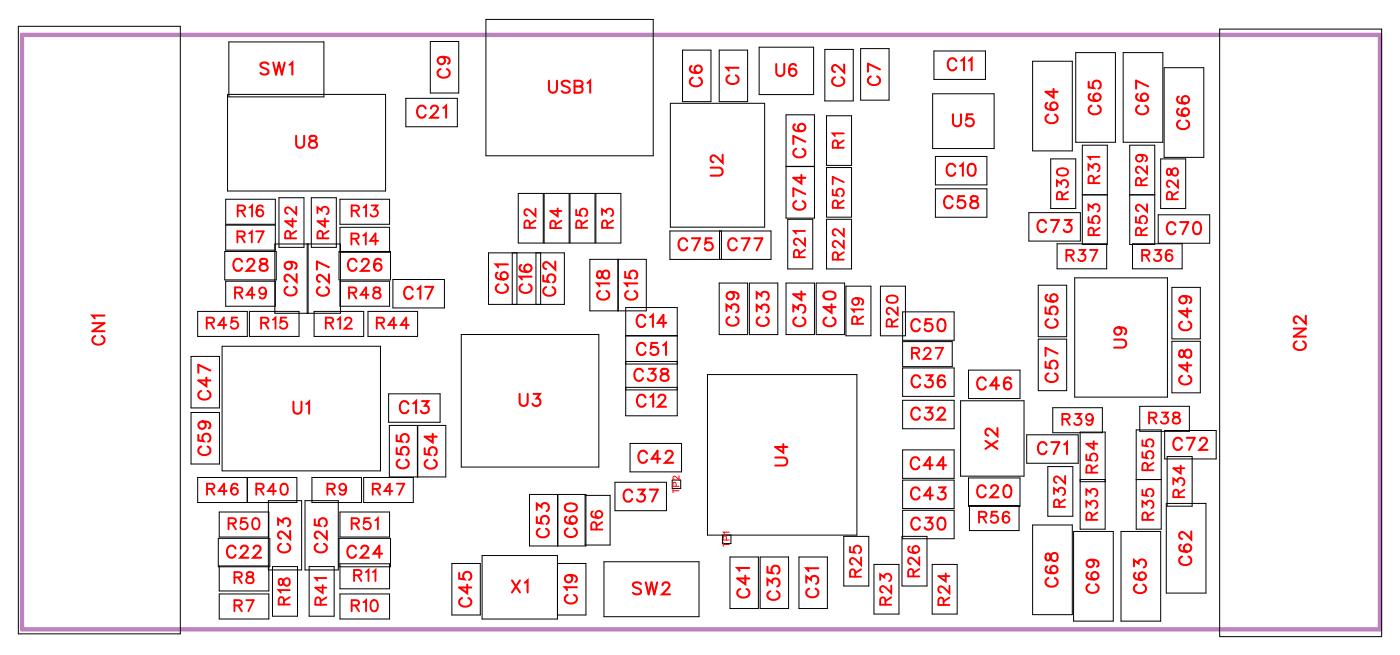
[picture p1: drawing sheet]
<svg xmlns="http://www.w3.org/2000/svg" width="82mm" height="39mm" viewBox="0 0 82 39" stroke-linecap="round" stroke-linejoin="round" font-family="sans-serif">
<path d="M1.3 2.1h80v35h-80z" fill="none" stroke="#bf80bf" stroke-width=".25"/>
<g fill="none" stroke="#000" stroke-width=".06">
<path d="M1.1 1.5h9.5v35.8h-9.5zM11.6 18.3h3v1.5h-3zM13.2 14.8h3.1v1.7h-3.1zM13.3 11.7h2.9v1.5h-2.9zM13.3 13.3h2.9v1.4h-2.9zM13.3 16.6h2.9v1.4h-2.9zM13.4 5.6h9.3v5.6h-9.3zM13.5 2.5h5.6v3.2h-5.6zM14.7 18.3h2.9v1.5h-2.9zM16.2 14.4h3.9v4h-3.9zM16.4 11.6h1.5v3h-1.5zM18.1 14.4v4"/>
<path d="M18.2 14.4v4M18.3 11.6h1.5v3h-1.5zM18.5 18.3h2.9v1.5h-2.9zM20 14.8h3v1.7h-3zM20 11.7h3v1.5h-3zM20 13.4h3v1.5h-3zM20 16.6h3v1.4h-3zM21.7 18.3h2.9v1.5h-2.9zM23.1 16.5h3.1v1.6h-3.1zM23.9 5.8h3v1.7h-3zM25.4 2.4h1.6v3.1h-1.6zM27.2 19.7h8.1v7.8h-8.1z"/>
<path d="M28.6 1.1h9.9v8.1h-9.9zM28.8 14.9h4.4v3h-4.4zM30.2 14.9v3M30.5 14.9v3M30.5 11.4h1.5v2.9h-1.5zM31.6 14.9v3M31.9 14.9v3M32.1 11.4h1.4v2.9h-1.4zM33.6 11.4h1.5v2.9h-1.5zM34.7 15.3h3.4v3h-3.4zM35.1 11.4h1.5v2.9h-1.5zM36.4 15.3v3"/>
<path d="M36.9 18.1h3v6.4h-3zM36.9 19.8h3M39.5 13.6h5.9v1.7h-5.9zM39.5 6.1h5.5v7.3h-5.5zM40.2 3h1.7v3h-1.7zM42.4 3h1.6v3h-1.6zM42.4 16.7h1.6v3h-1.6zM42.4 13.6v1.7M42.5 13.6v1.7M44.1 16.7h1.7v3h-1.7zM44.7 2.8h3.2v2.8h-3.2zM46.3 16.7h1.7v3h-1.7z"/>
<path d="M46.3 6.8h1.7v6h-1.7zM46.3 9.8h1.7M46.4 12.9h1.5v2.9h-1.5zM48.1 16.7h1.7v3h-1.7zM48.6 2.9h1.7v3h-1.7zM48.7 9.9h1.5v2.9h-1.5zM48.7 12.9h1.5v2.9h-1.5zM48.7 6.8h1.5v2.9h-1.5zM49.8 16.8h1.5v3h-1.5zM50.7 2.9h1.7v3h-1.7zM51.9 16.8h1.4v3h-1.4zM53.2 18.4h3v1.6h-3z"/>
<path d="M54.9 5.5h3.7v3.2h-3.7zM55 3h3.1v1.7h-3.1zM55.1 9.2h3v1.7h-3zM55.1 11.1h3v1.7h-3zM60.6 12.5h3v1.7h-3zM60.8 3.6h2.4v5.3h-2.4zM61.2 16.8h1.6v3h-1.6zM61.2 20h1.6v3h-1.6zM61.9 9.4h1.5v2.9h-1.5zM62.3 14.4h2.9v1.4h-2.9zM63.3 16.4h5.5v7h-5.5zM63.4 3.1h2.3v5.3h-2.3z"/>
<path d="M63.8 11.5h1.4M63.8 8.5h1.4v5.9h-1.4zM66.2 3.1h2.3v5.3h-2.3zM66.6 11.5h1.4M66.6 8.5h1.4v5.9h-1.4zM66.7 14.4h2.9v1.4h-2.9zM68.2 12.6h3.1v1.7h-3.1zM68.4 9.4h1.5v2.9h-1.5zM68.6 4h2.3v5.3h-2.3zM69 16.9h1.7v3.1h-1.7zM71.9 1.7h9.5v35.8h-9.5zM11.3 21h1.6v3h-1.6z"/>
<path d="M11.3 24.3h1.6v3h-1.6zM11.6 28.1h5.9v1.5h-5.9zM12.9 31.7h3v1.7h-3zM12.9 30.1h2.9v1.5h-2.9zM12.9 33.3h2.9v1.5h-2.9zM12.9 35h2.9v1.4h-2.9zM13.1 20.4h9.3v7.3h-9.3zM14.6 28.1v1.5M15.8 29.5h2v4.1h-2zM16.1 33.4h1.4v2.9h-1.4zM18 29.5h1.9v4.1h-1.9zM18.2 33.4h1.5v2.9h-1.5z"/>
<path d="M18.4 28.1h2.9v1.5h-2.9zM20 31.7h3v1.7h-3zM20 30.1h3v1.5h-3zM20 33.2h3v1.5h-3zM20 35h3v1.4h-3zM21.4 28.1h2.9v1.5h-2.9zM22.9 23.2h3v1.7h-3zM22.9 25h3.4v3.1h-3.4zM24.6 25v3.1M26.6 33.2h1.7v3h-1.7zM28.4 32.7h4.4v3.7h-4.4zM31.2 29.1h3.3v3h-3.3z"/>
<path d="M32.8 33.2h1.7v3h-1.7M32.8 29.1v3M32.9 29.1v3M34.5 29.2h1.4v2.9h-1.4zM35.6 33.1h5.6v3.2h-5.6zM36.2 28.4h3.1v1.7h-3.1zM36.9 22.8h3M36.9 21.4h3M36.9 21.3h3M36.9 23h3M37.1 26.1h3.1v1.7h-3.1zM39.6 28.3h.5v.5h-.5z"/>
<path d="M41.7 22.1h8.8v9.4h-8.8zM42.6 31.5v.5h.5v-.5M43 32.8h1.7v3h-1.7zM44.8 32.8h1.7v3h-1.7zM47.1 32.8h1.6v3h-1.6zM49.7 31.6h1.5v2.9h-1.5zM51.5 33.2h1.5v3h-1.5zM53.1 31.6h1.5v2.9h-1.5zM53.2 30h3v1.7h-3zM53.2 21.7h3v1.6h-3zM53.2 23.6h3v1.6h-3zM53.2 26.5h3v1.7h-3z"/>
<path d="M53.2 28.3h3v1.6h-3zM53.2 20.1h2.9v1.5h-2.9zM54.9 33.2h1.5v3h-1.5zM56.6 23.6h3.7v4.4h-3.7zM57.1 21.8h3v1.7h-3zM57.1 28.1h3v1.7h-3zM57.1 29.8h2.9v1.4h-2.9zM60.5 25.6h3v1.7h-3zM60.8 30.9h2.4v5.3h-2.4zM61.7 27.5h1.5v2.9h-1.5zM62 24h2.9v1.5h-2.9zM63.2 31.3h2.4v5.3h-2.4z"/>
<path d="M63.6 28.4h1.5M63.6 25.4h1.5v5.8h-1.5zM63.6 28.2h1.5M66 31.3h2.4v5.3h-2.4zM66.9 28.2h1.5M66.9 25.3h1.5v5.9h-1.5zM67.1 23.9h3v1.5h-3zM68.6 25.3h3v1.7h-3zM68.7 29.6h2.3v5.3h-2.3zM68.8 26.9h1.4v2.9h-1.4zM69 20.1h1.7v3h-1.7z"/>
</g>
<g fill="none" stroke="#f00" stroke-width=".12">
<path d="M5.4 19h.8l-.8 .5h.8M5.6 19.8a.26 .26 0 0 0-.2 .3 .26 .26 0 0 0 .3 .2h.2a.26 .26 0 0 0 .3-.2 .26 .26 0 0 0-.2-.3M6.2 18.6h-.8l.2 .1M14.3 15.4a.26 .26 0 0 0-.3-.2 .26 .26 0 0 0-.2 .3v.2a.26 .26 0 0 0 .2 .2 .26 .26 0 0 0 .3-.1M14.6 15.4l.1-.2h.1l.2 .2-.1 .2-.4 .3h.5M15.4 15.3v.2l.3 .1 .1 .1a.24 .24 0 0 1-.3 .3 .24 .24 0 0 1-.2-.3l.4-.3v-.1zM15.8 3.8l-.2-.1-.3 .1 .1 .2 .4 .1v.2l-.2 .1-.3-.1M16.1 3.7l.2 .7 .1-.7 .2 .7 .2-.7M16.9 16.9a.26 .26 0 0 0-.1 .3 .26 .26 0 0 0 .2 .2h.2a.26 .26 0 0 0 .3-.2 .26 .26 0 0 0-.2-.3M17 15.4a.22 .22 0 0 1 .2 .3 .22 .22 0 0 1-.4 .1 .22 .22 0 0 1 .1-.4h.1a.34 .34 0 0 1 .5 .3l-.1 .1M17.1 3.8l.1-.1v.7M17.4 8v.5l.2 .2 .3-.1v-.6"/>
<path d="M17.5 16.1v.5l-.4-.3-.2-.1-.1 .1v.1l.1 .2M18.3 8v.2l.3 .1 .1 .2a.24 .24 0 0 1-.3 .2 .24 .24 0 0 1-.2-.2l.4-.3v-.2zM18.8 16.9a.26 .26 0 0 0-.1 .3 .26 .26 0 0 0 .2 .2h.2a.26 .26 0 0 0 .3-.2 .26 .26 0 0 0-.2-.3M19.4 16.2v.4l-.4-.3-.2-.1-.1 .1v.2l.1 .1M19.4 15.7l-.7-.3v.5M21 15.4a.26 .26 0 0 0-.3-.2 .26 .26 0 0 0-.2 .3v.2a.26 .26 0 0 0 .2 .2 .26 .26 0 0 0 .3-.1M21.3 15.4l.2-.2h.1l.1 .2-.1 .2-.3 .3h.5M22.4 15.3a.35 .35 0 0 0-.4 .2 .35 .35 0 0 0 .2 .4 .22 .22 0 0 0 .3-.2 .22 .22 0 0 0-.2-.2 .22 .22 0 0 0-.3 .2M24.3 17.1a.26 .26 0 0 0-.3-.2 .26 .26 0 0 0-.2 .3v.1a.26 .26 0 0 0 .2 .3 .26 .26 0 0 0 .3-.2M24.6 17l.2-.1v.7M25 16.9h.5l-.3 .7M25.1 6.4a.26 .26 0 0 0-.3-.2 .26 .26 0 0 0-.2 .3v.2a.26 .26 0 0 0 .2 .2 .26 .26 0 0 0 .3-.1"/>
<path d="M25.4 6.4l.1-.2h.2l.1 .2-.1 .2-.3 .3h.4M26 4.1a.26 .26 0 0 0-.2 .3 .26 .26 0 0 0 .3 .2h.1a.26 .26 0 0 0 .3-.2 .26 .26 0 0 0-.2-.3M26 3.3a.22 .22 0 0 1 .2 .3 .22 .22 0 0 1-.3 .1 .22 .22 0 0 1 0-.3l.1-.1a.34 .34 0 0 1 .5 .3l-.1 .2M26.1 6.4l.2-.2v.7M29.3 16.1h-.1a.35 .35 0 0 0 .3 .4 .35 .35 0 0 0 .4-.2 .22 .22 0 0 0-.2-.3 .22 .22 0 0 0-.2 .2 .22 .22 0 0 0 .2 .3M29.4 16.7a.26 .26 0 0 0-.2 .3 .26 .26 0 0 0 .3 .2h.2a.26 .26 0 0 0 .2-.2 .26 .26 0 0 0-.1-.3M29.9 15.6h-.7l.1 .1M30.7 15.6h-.1a.35 .35 0 0 0 .3 .5 .35 .35 0 0 0 .4-.3 .22 .22 0 0 0-.2-.2 .22 .22 0 0 0-.2 .2 .22 .22 0 0 0 .2 .2M30.8 16.7a.26 .26 0 0 0-.2 .3 .26 .26 0 0 0 .3 .2h.1a.26 .26 0 0 0 .3-.2 .26 .26 0 0 0-.2-.3M31.3 16.3h-.7l.1 .2M32 16.2v.4h.3a.25 .25 0 0 1 0-.4 .25 .25 0 0 1 .4 .1 .25 .25 0 0 1-.1 .3M32.2 16.9a.26 .26 0 0 0-.2 .3 .26 .26 0 0 0 .3 .2h.1a.26 .26 0 0 0 .3-.2 .26 .26 0 0 0-.2-.3"/>
<path d="M32.3 4.8v.5l.2 .2 .3-.1v-.6M32.7 15.4v.5l-.3-.4-.3-.1-.1 .2v.1l.2 .1M33.6 4.9l-.2-.1-.3 .1 .1 .1 .4 .3v.1l-.2 .1-.3-.1M33.8 5.1l.5 .1v.1l-.1 .2h-.4v-.7h.5v.2l-.1 .1M34.6 4.9l.2-.1v.7M35.2 16v.3l.2 .1 .3-.5a.24 .24 0 0 1 .2 .3 .24 .24 0 0 1-.2 .2l-.2-.1-.1-.3zM35.4 17.1a.26 .26 0 0 0-.2 .3 .26 .26 0 0 0 .3 .2h.1a.26 .26 0 0 0 .3-.2 .26 .26 0 0 0-.2-.3M35.9 16.7h-.7l.1 .2M36.8 16v.3l.3 .1a.25 .25 0 0 1 0-.4 .25 .25 0 0 1 .4 0 .25 .25 0 0 1-.1 .4M37 17.1a.26 .26 0 0 0-.2 .3 .26 .26 0 0 0 .3 .2h.2a.26 .26 0 0 0 .2-.2 .26 .26 0 0 0-.1-.3M37.5 16.7h-.7l.2 .2M38 18.7a.26 .26 0 0 0-.3-.2 .26 .26 0 0 0-.2 .3v.2a.26 .26 0 0 0 .2 .2 .26 .26 0 0 0 .3-.1"/>
<path d="M38.3 18.7l.2-.2v.7M39.3 19h-.6l.4-.5v.7M40.5 14.2a.26 .26 0 0 0-.3-.2 .26 .26 0 0 0-.2 .3v.2a.26 .26 0 0 0 .2 .2 .26 .26 0 0 0 .3-.1M40.7 3.9a.35 .35 0 0 0 .2 .4 .35 .35 0 0 0 .4-.2 .22 .22 0 0 0-.2-.2 .22 .22 0 0 0-.2 .2 .22 .22 0 0 0 .2 .2M40.8 14h.4l-.3 .7M40.8 4.6a.26 .26 0 0 0-.2 .3 .26 .26 0 0 0 .3 .2h.2a.26 .26 0 0 0 .3-.2 .26 .26 0 0 0-.2-.3M41.9 9.9h.5l.2 .2-.1 .2h-.6M41.9 14h-.3v.3a.25 .25 0 0 1 .3 0 .25 .25 0 0 1 0 .4 .25 .25 0 0 1-.4-.1M42.6 9.1v.5l-.4-.4-.2-.1-.1 .2v.1l.1 .2M42.8 18.3v-.4l.3 .3a.24 .24 0 0 1 .4-.2 .24 .24 0 0 1-.1 .4M43 4.4a.26 .26 0 0 0-.2 .3 .26 .26 0 0 0 .3 .2h.1a.26 .26 0 0 0 .3-.2 .26 .26 0 0 0-.2-.3M43 18.7a.26 .26 0 0 0-.2 .3 .26 .26 0 0 0 .3 .2h.1a.26 .26 0 0 0 .3-.2 .26 .26 0 0 0-.2-.3"/>
<path d="M43 17.2a.22 .22 0 0 1 .2 .3 .22 .22 0 0 1-.3 .1 .22 .22 0 0 1 0-.4h.1a.34 .34 0 0 1 .5 .3l-.1 .1M43.4 14.2a.26 .26 0 0 0-.3-.2 .26 .26 0 0 0-.2 .3v.2a.26 .26 0 0 0 .2 .2 .26 .26 0 0 0 .3-.1M43.5 4h-.7l.1 .2M43.7 14h.5l-.4 .7M44.4 14h.5l-.3 .7M44.6 18.3v-.3l.3 .2a.24 .24 0 0 1 .3-.2 .24 .24 0 0 1 0 .4M44.6 17.6v-.4l.3 .2a.24 .24 0 0 1 .3-.2 .24 .24 0 0 1 0 .4M44.7 18.7a.26 .26 0 0 0-.1 .3 .26 .26 0 0 0 .3 .2h.1a.26 .26 0 0 0 .3-.2 .26 .26 0 0 0-.2-.3M45.7 3.8v.5l.2 .2 .3-.1v-.6M46.7 18.4v-.4l.3 .2a.24 .24 0 0 1 .4-.2 .24 .24 0 0 1-.1 .4M46.8 7.3v.1a.35 .35 0 0 0 .2 .4 .35 .35 0 0 0 .4-.3 .22 .22 0 0 0-.2-.2 .22 .22 0 0 0-.2 .2 .22 .22 0 0 0 .2 .2M46.9 3.9v-.1a.35 .35 0 0 0-.5 .3 .35 .35 0 0 0 .3 .4 .22 .22 0 0 0 .2-.2 .22 .22 0 0 0-.2-.3 .22 .22 0 0 0-.2 .2"/>
<path d="M46.9 18.7a.26 .26 0 0 0-.2 .3 .26 .26 0 0 0 .3 .2h.2a.26 .26 0 0 0 .2-.2 .26 .26 0 0 0-.1-.3M46.9 11.8a.26 .26 0 0 0-.2 .3 .26 .26 0 0 0 .3 .2h.2a.26 .26 0 0 0 .2-.2 .26 .26 0 0 0-.1-.3M46.9 8.8a.26 .26 0 0 0-.2 .3 .26 .26 0 0 0 .3 .2h.2a.26 .26 0 0 0 .2-.2 .26 .26 0 0 0-.1-.3M47.2 17.2v.5l-.5-.4h.7M47.2 10.3v.5l-.5-.3h.7M47.4 11.4l-.7-.3v.5M47.4 8.3l-.7-.3v.5M48.6 17.3l.2-.1a.3 .3 0 0 1 .4 .2 .38 .38 0 0 1-.4 .2 .38 .38 0 0 1-.3-.2zM48.7 18.7a.26 .26 0 0 0-.2 .3 .26 .26 0 0 0 .3 .2h.2a.26 .26 0 0 0 .2-.2 .26 .26 0 0 0-.1-.3M49 17.9v.5l-.5-.3h.7M49.2 4.6a.26 .26 0 0 0-.2 .2 .26 .26 0 0 0 .3 .3h.2a.26 .26 0 0 0 .2-.3 .26 .26 0 0 0-.1-.2M49.7 3.8v.5l-.3-.4-.2-.1-.2 .2v.1l.2 .1"/>
<path d="M51.3 4.5a.26 .26 0 0 0-.2 .3 .26 .26 0 0 0 .3 .2h.2a.26 .26 0 0 0 .2-.2 .26 .26 0 0 0-.1-.3M51.8 4.1l-.7-.4v.5M54.2 19a.26 .26 0 0 0-.3-.2 .26 .26 0 0 0-.2 .3v.1a.26 .26 0 0 0 .2 .3 .26 .26 0 0 0 .3-.2M54.9 18.8h-.4v.3a.25 .25 0 0 1 .4 0 .25 .25 0 0 1-.1 .4 .25 .25 0 0 1-.3-.1M55.3 18.8h.1a.37 .37 0 0 1 .3 .3 .37 .37 0 0 1-.3 .4 .45 .45 0 0 1-.1-.7zM56.1 11.7a.26 .26 0 0 0-.3-.2 .26 .26 0 0 0-.2 .3v.2a.26 .26 0 0 0 .2 .3 .26 .26 0 0 0 .3-.2M56.1 6.7v.5l.2 .2 .3-.1v-.6M56.3 9.8a.26 .26 0 0 0-.3-.2 .26 .26 0 0 0-.2 .3v.2a.26 .26 0 0 0 .2 .3 .26 .26 0 0 0 .3-.2M56.3 3.6a.26 .26 0 0 0-.3-.2 .26 .26 0 0 0-.2 .3v.2a.26 .26 0 0 0 .2 .2 .26 .26 0 0 0 .3-.1M56.6 9.8l.1-.2v.8M56.6 3.6l.2-.2v.7M56.8 11.5h-.3l-.1 .4a.25 .25 0 0 1 .4-.1 .25 .25 0 0 1 0 .4 .25 .25 0 0 1-.4-.1"/>
<path d="M57.1 3.6l.1-.2v.7M57.1 9.7l.1-.1a.37 .37 0 0 1 .3 .4 .37 .37 0 0 1-.3 .4 .45 .45 0 0 1-.1-.7zM57.2 11.6v.2l.3 .1 .1 .1a.24 .24 0 0 1-.2 .3 .24 .24 0 0 1-.2-.3l.4-.3v-.1zM57.3 6.7h-.3l-.1 .3a.25 .25 0 0 1 .4 0 .25 .25 0 0 1 0 .4 .25 .25 0 0 1-.4-.1M61.6 18.1v.3l.3 .1a.25 .25 0 0 1 0-.4 .25 .25 0 0 1 .4 0 .25 .25 0 0 1-.1 .4M61.6 13.1a.26 .26 0 0 0-.3-.1 .26 .26 0 0 0-.2 .2v.2a.26 .26 0 0 0 .2 .3 .26 .26 0 0 0 .3-.2M61.7 17.4h-.1a.35 .35 0 0 0 .3 .4 .35 .35 0 0 0 .4-.2 .22 .22 0 0 0-.2-.3 .22 .22 0 0 0-.2 .2 .22 .22 0 0 0 .2 .3M61.7 6.1h-.1a.35 .35 0 0 0 .3 .4 .35 .35 0 0 0 .4-.2 .22 .22 0 0 0-.2-.3 .22 .22 0 0 0-.2 .2 .22 .22 0 0 0 .2 .3M61.8 18.8a.26 .26 0 0 0-.2 .3 .26 .26 0 0 0 .3 .2h.1a.26 .26 0 0 0 .3-.2 .26 .26 0 0 0-.2-.3M61.8 6.7a.26 .26 0 0 0-.2 .3 .26 .26 0 0 0 .3 .3h.1a.26 .26 0 0 0 .3-.3 .26 .26 0 0 0-.2-.3M61.9 13h.5l-.4 .7M62.1 5.2v.5l-.5-.3h.7"/>
<path d="M62.7 13h.4l-.2 .2a.24 .24 0 0 1 .2 .4 .24 .24 0 0 1-.4-.1M64.1 4.8v.4h.3a.25 .25 0 0 1 0-.4 .25 .25 0 0 1 .4 .1 .25 .25 0 0 1-.1 .3M64.2 5.5v.1a.35 .35 0 0 0 .2 .4 .35 .35 0 0 0 .4-.3 .22 .22 0 0 0-.2-.2 .22 .22 0 0 0-.2 .2 .22 .22 0 0 0 .2 .2M64.3 6.2a.26 .26 0 0 0-.2 .3 .26 .26 0 0 0 .3 .2h.2a.26 .26 0 0 0 .2-.2 .26 .26 0 0 0-.1-.3M65.6 20h.5l.2 .2-.1 .2-.6 .1M65.9 19.3a.22 .22 0 0 1 .2 .3 .22 .22 0 0 1-.4 .1 .22 .22 0 0 1 0-.4h.2a.34 .34 0 0 1 .4 .2l-.1 .2M67 5.5v.1a.35 .35 0 0 0 .2 .4 .35 .35 0 0 0 .4-.3 .22 .22 0 0 0-.2-.2 .22 .22 0 0 0-.2 .2 .22 .22 0 0 0 .2 .2M67.1 6.2a.26 .26 0 0 0-.2 .3 .26 .26 0 0 0 .3 .2h.2a.26 .26 0 0 0 .2-.2 .26 .26 0 0 0-.1-.3M67.6 5.1l-.7-.4v.5M69.2 13.2a.26 .26 0 0 0-.2-.1 .26 .26 0 0 0-.3 .3v.1a.26 .26 0 0 0 .3 .3 .26 .26 0 0 0 .2-.2M69.4 6.4a.35 .35 0 0 0 .2 .5 .35 .35 0 0 0 .5-.3 .22 .22 0 0 0-.3-.2 .22 .22 0 0 0-.2 .2 .22 .22 0 0 0 .2 .2M69.4 5.7a.35 .35 0 0 0 .2 .4 .35 .35 0 0 0 .5-.2 .22 .22 0 0 0-.3-.2 .22 .22 0 0 0-.2 .2 .22 .22 0 0 0 .2 .2"/>
<path d="M69.5 7.1a.26 .26 0 0 0-.2 .3 .26 .26 0 0 0 .3 .2h.2a.26 .26 0 0 0 .3-.2 .26 .26 0 0 0-.2-.3M69.5 13.1h.5l-.3 .7M69.6 18.9a.26 .26 0 0 0-.1 .3 .26 .26 0 0 0 .2 .2h.2a.26 .26 0 0 0 .3-.2 .26 .26 0 0 0-.2-.3M69.7 17.4a.22 .22 0 0 1 .2 .3 .22 .22 0 0 1-.3 .1 .22 .22 0 0 1 0-.3l.1-.1a.34 .34 0 0 1 .5 .3l-.1 .1M69.9 18.2v.5l-.4-.4h.7M70.4 13.1h.1a.37 .37 0 0 1 .3 .3 .37 .37 0 0 1-.3 .4 .45 .45 0 0 1-.1-.7zM76.2 19.3h.7l-.7 .5h.7M76.9 18.6v.5l-.3-.4-.2-.1-.2 .2v.1l.2 .1M11.7 25.6v.3l.3 .1a.25 .25 0 0 1 0-.4 .25 .25 0 0 1 .4 0 .25 .25 0 0 1-.1 .4M11.9 23a.26 .26 0 0 0-.2 .3 .26 .26 0 0 0 .3 .2h.1a.26 .26 0 0 0 .3-.2 .26 .26 0 0 0-.2-.3M11.9 26.3a.26 .26 0 0 0-.2 .3 .26 .26 0 0 0 .3 .2h.1a.26 .26 0 0 0 .3-.2 .26 .26 0 0 0-.2-.3M11.9 24.8a.22 .22 0 0 1 .2 .3 .22 .22 0 0 1-.3 .1 .22 .22 0 0 1 0-.4h.1a.34 .34 0 0 1 .5 .3l-.1 .1"/>
<path d="M12.2 22.2v.5l-.5-.3h.7M12.4 21.8l-.7-.3v.4M13.9 32.3a.26 .26 0 0 0-.3-.2 .26 .26 0 0 0-.2 .3v.2a.26 .26 0 0 0 .2 .2 .26 .26 0 0 0 .3-.1M14.2 32.3l.1-.2h.2l.1 .2-.1 .2-.3 .3h.4M14.9 32.3l.2-.2h.1l.2 .2-.2 .2-.3 .3h.5M16.4 30.9v-.4l.3 .2a.24 .24 0 0 1 .3-.1 .24 .24 0 0 1 0 .4M16.6 32a.26 .26 0 0 0-.2 .3 .26 .26 0 0 0 .3 .2h.1a.26 .26 0 0 0 .3-.2 .26 .26 0 0 0-.2-.3M17.1 31.3v.4l-.3-.3-.3-.1-.1 .1v.2l.2 .1M17.3 23.7v.5l.2 .2 .2-.1 .1-.6M18 23.8l.2-.1v.7M18.5 30.6v.3l.3 .1a.25 .25 0 0 1 0-.4 .25 .25 0 0 1 .4 0 .25 .25 0 0 1-.1 .4M18.7 32a.26 .26 0 0 0-.2 .3 .26 .26 0 0 0 .3 .2h.2a.26 .26 0 0 0 .3-.2 .26 .26 0 0 0-.2-.3"/>
<path d="M19.3 31.3v.4l-.4-.3-.2-.1-.2 .1v.2l.2 .1M21 32.3a.26 .26 0 0 0-.3-.2 .26 .26 0 0 0-.2 .3v.2a.26 .26 0 0 0 .2 .2 .26 .26 0 0 0 .3-.1M21.3 32.3l.1-.2h.2l.1 .2-.1 .2-.3 .3h.4M22.5 32.6h-.5l.3-.5v.7M23.4 26.4v.3l.3 .1a.25 .25 0 0 1 0-.4 .25 .25 0 0 1 .3 0 .25 .25 0 0 1-.1 .4M23.4 25.6v.4h.3a.25 .25 0 0 1 0-.4 .25 .25 0 0 1 .3 .1 .25 .25 0 0 1-.1 .3M23.5 27.1a.26 .26 0 0 0-.1 .3 .26 .26 0 0 0 .2 .2h.2a.26 .26 0 0 0 .3-.2 .26 .26 0 0 0-.2-.3M24.1 23.8a.26 .26 0 0 0-.3-.2 .26 .26 0 0 0-.2 .3v.2a.26 .26 0 0 0 .2 .2 .26 .26 0 0 0 .3-.1M24.3 23.8l.2-.2v.7M24.9 23.6h.3l-.2 .3a.24 .24 0 0 1 .2 .4 .24 .24 0 0 1-.4-.1M25 26.4v.3l.3 .1a.25 .25 0 0 1 0-.4 .25 .25 0 0 1 .4 0 .25 .25 0 0 1-.1 .4M25.2 27.1a.26 .26 0 0 0-.2 .3 .26 .26 0 0 0 .3 .2h.2a.26 .26 0 0 0 .2-.2 .26 .26 0 0 0-.1-.3"/>
<path d="M25.5 25.5v.5l-.5-.3h.7M27.1 33.7v.4h.3a.25 .25 0 0 1-.1-.4 .25 .25 0 0 1 .4 .1 .25 .25 0 0 1-.1 .3M27.2 35.2a.26 .26 0 0 0-.1 .3 .26 .26 0 0 0 .2 .2h.2a.26 .26 0 0 0 .3-.2 .26 .26 0 0 0-.2-.3M27.5 34.4v.5l-.4-.3h.7M30.2 34.2l.4 .7M30.6 23.2v.5l.2 .2 .2-.1 .1-.6M30.6 34.2l-.4 .7M30.9 34.3l.2-.1v.7M31.4 23.2h.4l-.2 .3a.24 .24 0 0 1 .2 .3 .24 .24 0 0 1-.4 0M31.6 30.4v.4h.3a.25 .25 0 0 1 0-.4 .25 .25 0 0 1 .4 .1 .25 .25 0 0 1-.1 .3M31.6 30v-.3l.3 .2a.24 .24 0 0 1 .4-.2 .24 .24 0 0 1-.1 .4M31.8 31.1a.26 .26 0 0 0-.2 .3 .26 .26 0 0 0 .3 .2h.2a.26 .26 0 0 0 .2-.2 .26 .26 0 0 0-.1-.3"/>
<path d="M33.3 29.7l.3-.1a.3 .3 0 0 1 .4 .3 .38 .38 0 0 1-.4 .2 .38 .38 0 0 1-.3-.3zM33.4 30.4l-.1 .1a.35 .35 0 0 0 .3 .4 .35 .35 0 0 0 .4-.3 .22 .22 0 0 0-.2-.2 .22 .22 0 0 0-.3 .2 .22 .22 0 0 0 .2 .2M33.4 35a.26 .26 0 0 0-.1 .3 .26 .26 0 0 0 .2 .2h.2a.26 .26 0 0 0 .3-.2 .26 .26 0 0 0-.2-.3M33.4 31.1a.26 .26 0 0 0-.1 .3 .26 .26 0 0 0 .2 .2h.2a.26 .26 0 0 0 .3-.2 .26 .26 0 0 0-.2-.3M33.5 33.9a.22 .22 0 0 1 .2 .3 .22 .22 0 0 1-.3 0 .22 .22 0 0 1 0-.3h.1a.34 .34 0 0 1 .5 .2l-.1 .2M34 34.6h-.7l.1 .1M37.2 29a.26 .26 0 0 0-.3-.2 .26 .26 0 0 0-.2 .3v.2a.26 .26 0 0 0 .2 .2 .26 .26 0 0 0 .3-.1M37.6 28.8h.4l-.2 .3a.24 .24 0 0 1 .1 .4 .24 .24 0 0 1-.4-.1M37.8 34.4l-.2-.1-.3 .1 .1 .2 .4 .2v.1l-.2 .1-.3-.1M37.9 21.9a.26 .26 0 0 0-.3-.2 .26 .26 0 0 0-.2 .3v.2a.26 .26 0 0 0 .2 .2 .26 .26 0 0 0 .3-.1M38 23.4a.26 .26 0 0 0-.3-.2 .26 .26 0 0 0-.2 .3v.2a.26 .26 0 0 0 .2 .2 .26 .26 0 0 0 .3-.1M38 20.4a.26 .26 0 0 0-.3-.2 .26 .26 0 0 0-.2 .3v.1a.26 .26 0 0 0 .2 .3 .26 .26 0 0 0 .3-.2"/>
<path d="M38 34.3l.2 .7 .2-.7 .1 .7 .2-.7M38.1 26.7a.26 .26 0 0 0-.3-.2 .26 .26 0 0 0-.2 .3v.2a.26 .26 0 0 0 .2 .3 .26 .26 0 0 0 .3-.2M38.2 21.7h.4l-.2 .3a.24 .24 0 0 1 .2 .4 .24 .24 0 0 1-.4-.1M38.3 28.8h.5l-.4 .7M38.3 23.4l.2-.2v.7M38.7 20.2h-.3l-.1 .3a.25 .25 0 0 1 .4 0 .25 .25 0 0 1 0 .4 .25 .25 0 0 1-.4-.1M38.8 23.4l.1-.2h.2l.1 .2-.1 .2-.3 .3h.4M38.9 27h-.5l.3-.5v.7M39 21.8v.2l.3 .1 .1 .1a.24 .24 0 0 1-.2 .2 .24 .24 0 0 1-.3-.2l.5-.3-.1-.1zM39 34.5l.2-.2h.1l.1 .1-.1 .3-.3 .3h.5M39.1 20.3l.1-.1v.7M39.2 26.7l.2-.2h.1l.1 .2-.1 .2-.3 .3h.5"/>
<path d="M43.6 34.7a.26 .26 0 0 0-.2 .3 .26 .26 0 0 0 .3 .2h.2a.26 .26 0 0 0 .2-.2 .26 .26 0 0 0-.1-.3M43.9 33.9v.5l-.5-.3h.7M44.1 33.4h-.7l.2 .2M45.2 34.5v-.4l.3 .2a.24 .24 0 0 1 .4-.2 .24 .24 0 0 1-.1 .4M45.2 33.4v.3h.3a.25 .25 0 0 1 0-.3 .25 .25 0 0 1 .4 0 .25 .25 0 0 1-.1 .4M45.4 34.8a.26 .26 0 0 0-.2 .3 .26 .26 0 0 0 .3 .2h.2a.26 .26 0 0 0 .2-.2 .26 .26 0 0 0-.1-.3M45.7 26.9h.5l.2 .2-.1 .3h-.6M46.1 26.2v.5l-.4-.4h.7M47.5 34.3v-.4l.3 .2a.24 .24 0 0 1 .4-.1 .24 .24 0 0 1-.1 .4M47.7 34.7a.26 .26 0 0 0-.2 .3 .26 .26 0 0 0 .3 .2h.1a.26 .26 0 0 0 .3-.2 .26 .26 0 0 0-.2-.3M48.2 33.5h-.7l.1 .1M54.2 27.1a.26 .26 0 0 0-.3-.2 .26 .26 0 0 0-.2 .3v.2a.26 .26 0 0 0 .2 .2 .26 .26 0 0 0 .3-.1"/>
<path d="M54.2 28.9a.26 .26 0 0 0-.3-.2 .26 .26 0 0 0-.2 .3v.1a.26 .26 0 0 0 .2 .3 .26 .26 0 0 0 .3-.2M54.2 30.6a.26 .26 0 0 0-.3-.1 .26 .26 0 0 0-.2 .2v.2a.26 .26 0 0 0 .2 .3 .26 .26 0 0 0 .3-.2M54.2 24.2a.26 .26 0 0 0-.3-.2 .26 .26 0 0 0-.2 .3v.1a.26 .26 0 0 0 .2 .3 .26 .26 0 0 0 .3-.2M54.2 22.3a.26 .26 0 0 0-.3-.2 .26 .26 0 0 0-.2 .3v.1a.26 .26 0 0 0 .2 .3 .26 .26 0 0 0 .3-.2M54.5 30.5h.4l-.2 .2a.24 .24 0 0 1 .2 .4 .24 .24 0 0 1-.4 0M54.5 24h.4l-.2 .3a.24 .24 0 0 1 .2 .4 .24 .24 0 0 1-.4-.1M54.6 22.1h.3l-.2 .3a.24 .24 0 0 1 .2 .3 .24 .24 0 0 1-.4 0M54.9 27.4h-.5l.4-.5v.7M55 29.2h-.5l.3-.5v.7M55.3 24.2l.1-.2h.1l.2 .1-.1 .3-.4 .3h.5M55.3 28.7h.4l-.2 .3a.24 .24 0 0 1 .2 .4 .25 .25 0 0 1-.5-.1M55.3 30.5h.1a.37 .37 0 0 1 .3 .3 .37 .37 0 0 1-.3 .4 .45 .45 0 0 1-.1-.7z"/>
<path d="M55.6 22.2v-.1a.35 .35 0 0 0-.4 .3 .35 .35 0 0 0 .2 .4 .22 .22 0 0 0 .3-.2 .22 .22 0 0 0-.2-.2 .22 .22 0 0 0-.3 .2M55.7 27.4h-.5l.4-.5v.7M58.1 26l.7 .4M58.1 28.7a.26 .26 0 0 0-.3-.1 .26 .26 0 0 0-.2 .2v.2a.26 .26 0 0 0 .2 .3 .26 .26 0 0 0 .3-.2M58.1 22.4a.26 .26 0 0 0-.3-.2 .26 .26 0 0 0-.2 .3v.2a.26 .26 0 0 0 .2 .2 .26 .26 0 0 0 .3-.1M58.4 28.7l.1-.1h.2l.1 .1-.1 .2-.3 .4h.4M58.8 25.2v.5l-.4-.4-.2-.1-.1 .2v.1l.1 .1M58.8 26l-.7 .4M58.9 22.7h-.5l.3-.5v.7M59.2 28.6h.1a.37 .37 0 0 1 .3 .3 .37 .37 0 0 1-.3 .4 .45 .45 0 0 1-.1-.7zM59.5 22.3a.35 .35 0 0 0-.4 .2 .35 .35 0 0 0 .2 .4 .22 .22 0 0 0 .3-.2 .22 .22 0 0 0-.2-.2 .22 .22 0 0 0-.3 .2M61.6 21.3v.3l.3 .1a.25 .25 0 0 1 0-.4 .25 .25 0 0 1 .4 0 .25 .25 0 0 1-.1 .4"/>
<path d="M61.6 32.6v.4h.2l.3-.4a.24 .24 0 0 1 .2 .2 .24 .24 0 0 1-.2 .2l-.2-.1-.1-.3zM61.7 26.2a.26 .26 0 0 0-.3-.2 .26 .26 0 0 0-.3 .3v.2a.26 .26 0 0 0 .3 .2 .26 .26 0 0 0 .3-.1M61.7 33.3l-.1 .1a.35 .35 0 0 0 .3 .4 .35 .35 0 0 0 .4-.3 .22 .22 0 0 0-.2-.2 .22 .22 0 0 0-.2 .2 .22 .22 0 0 0 .2 .3M61.8 22a.26 .26 0 0 0-.2 .3 .26 .26 0 0 0 .3 .2h.1a.26 .26 0 0 0 .3-.2 .26 .26 0 0 0-.2-.3M61.8 34a.26 .26 0 0 0-.2 .3 .26 .26 0 0 0 .3 .2h.1a.26 .26 0 0 0 .3-.2 .26 .26 0 0 0-.2-.3M61.9 26h.5l-.3 .7M62.3 20.8l-.7-.3v.5M62.7 26.2l.2-.2v.7M64.1 33.7h-.1a.35 .35 0 0 0 .3 .5 .35 .35 0 0 0 .4-.3 .22 .22 0 0 0-.2-.2 .22 .22 0 0 0-.2 .2 .22 .22 0 0 0 .2 .2M64.2 34.4a.26 .26 0 0 0-.2 .3 .26 .26 0 0 0 .3 .2h.1a.26 .26 0 0 0 .3-.2 .26 .26 0 0 0-.1-.3M64.2 33a.22 .22 0 0 1 .2 .3 .22 .22 0 0 1-.3 0 .22 .22 0 0 1 0-.3h.1a.34 .34 0 0 1 .5 .2l-.1 .2M66.8 33.3v-.3l.3 .2a.24 .24 0 0 1 .4-.2 .24 .24 0 0 1-.1 .4"/>
<path d="M66.9 33.7l-.1 .1a.35 .35 0 0 0 .3 .4 .35 .35 0 0 0 .4-.3 .22 .22 0 0 0-.2-.2 .22 .22 0 0 0-.2 .2 .22 .22 0 0 0 .2 .2M67 34.4a.26 .26 0 0 0-.2 .3 .26 .26 0 0 0 .3 .2h.1a.26 .26 0 0 0 .3-.2 .26 .26 0 0 0-.2-.3M69.5 20.7v.3h.1l.3-.4a.24 .24 0 0 1 .3 .2 .24 .24 0 0 1-.3 .3l-.1-.1-.1-.3zM69.6 32.1h-.1a.35 .35 0 0 0 .3 .4 .35 .35 0 0 0 .4-.2 .22 .22 0 0 0-.2-.3 .22 .22 0 0 0-.3 .2 .22 .22 0 0 0 .2 .3M69.6 25.9a.26 .26 0 0 0-.3-.1 .26 .26 0 0 0-.2 .3v.1a.26 .26 0 0 0 .2 .3 .26 .26 0 0 0 .3-.2M69.6 22.1a.26 .26 0 0 0-.1 .3 .26 .26 0 0 0 .2 .2h.2a.26 .26 0 0 0 .3-.2 .26 .26 0 0 0-.2-.3M69.6 32.8a.26 .26 0 0 0-.1 .3 .26 .26 0 0 0 .2 .2h.2a.26 .26 0 0 0 .3-.2 .26 .26 0 0 0-.2-.3M69.9 25.8h.5l-.4 .7M69.9 21.3v.5l-.4-.3h.7M70.2 31.3v.5l-.4-.4-.2-.1-.1 .2v.1l.1 .1M70.7 25.9l.1-.1h.2l.1 .1-.1 .2-.3 .4h.4M76.4 20.1a.26 .26 0 0 0-.2 .3 .26 .26 0 0 0 .3 .2h.2a.26 .26 0 0 0 .2-.2 .26 .26 0 0 0-.1-.3"/>
</g>
<g fill="none" stroke="#f00" stroke-width=".11">
<path d="M12.2 19h.4v-.2l-.4-.1v.7M12.4 19l.2 .4M13.3 19.1h-.4l.3-.4v.7M13.8 17.2h.4l.1-.2-.5-.1v.7M14 18.7h-.3l-.1 .3a.23 .23 0 0 1 .4 0 .23 .23 0 0 1-.1 .3 .23 .23 0 0 1-.3-.1M14 13.9h.4v-.2l-.4-.1v.7M14 12.4h.4v-.2l-.4-.1v.6M14.1 17.2l.2 .4M14.2 13.9l.2 .4M14.2 12.4l.2 .3M14.7 13.7l.1-.1v.7M14.7 12.2l.2-.1v.6"/>
<path d="M15 17.4h-.5l.4-.5v.7M15.1 13.6h.4l-.3 .7M15.4 19h.4v-.2l-.4-.1v.7M15.5 12.2v-.1a.32 .32 0 0 0-.4 .3 .32 .32 0 0 0 .2 .3 .2 .2 0 0 0 .2-.1 .2 .2 0 0 0-.2-.3 .2 .2 0 0 0-.2 .2M15.6 19l.2 .4M15.7 17.1a.2 .2 0 0 1-.3 .2 .2 .2 0 0 1-.1-.3 .2 .2 0 0 1 .3 0l.1 .1a.31 .31 0 0 1-.3 .5l-.1-.1M16.1 18.8l.1-.1v.7M16.9 18.7h-.3l-.1 .3a.23 .23 0 0 1 .4 0 .23 .23 0 0 1-.1 .3 .23 .23 0 0 1-.3-.1M17.1 14v-.3l-.2-.1-.1 .4h.7M17.2 12.9v.4l-.4-.3h.7M17.5 12.2v.4l-.6-.4-.1 .3 .2 .1M17.5 13.6l-.4 .2"/>
<path d="M18.7 12.5v-.3l.3 .2a.22 .22 0 0 1 .3-.2 .22 .22 0 0 1-.1 .4M19 14v-.3l-.2-.1-.1 .4h.7M19.1 12.9v.4l-.4-.3h.7M19.2 19h.4v-.2l-.4-.1v.7M19.4 13.6l-.4 .2M19.4 19l.2 .4M19.9 18.8l.1-.1v.7M20.3 18.9l.2-.2 .2 .1-.4 .6h.4M20.6 17.2h.3l.1-.2-.4-.1v.7M20.7 14.1l.4-.1v-.2l-.4-.1v.7M20.7 12.4h.4v-.2l-.4-.1v.6M20.8 17.2l.2 .4"/>
<path d="M20.9 14.1l.2 .3M20.9 12.4l.3 .3M21.4 13.9l.2-.2v.7M21.4 12.2l.2-.1v.6M21.7 17.4h-.4l.3-.5v.7M21.9 12.1h.3l-.2 .2a.22 .22 0 0 1 .2 .4 .22 .22 0 0 1-.4-.1M22 17v.1l.4 .3a.22 .22 0 0 1-.2 .2 .22 .22 0 0 1-.2-.2l.4-.3v-.1zM22.2 19h.4v-.2l-.4-.1v.7M22.3 14.2h-.5l.3-.5v.7M22.4 19l.2 .4M23.4 19.1h-.5l.3-.4v.7M24.1 19.1h-.5l.3-.4v.7"/>
<path d="M31.2 13.4v-.4h-.2l-.1 .4h.6M31.5 12.3v.4l-.5-.4-.1 .3 .2 .1M31.5 13l-.3 .2M32.7 13.4v-.3l-.2-.1-.1 .4h.7M32.9 12.3v.4l-.5-.3h.7M33.1 13l-.4 .2M33.9 12.3v.4h.3a.23 .23 0 0 1 0-.4 .23 .23 0 0 1 .4 .1 .23 .23 0 0 1-.1 .3M34.3 13.4l-.1-.4h-.2l-.1 .4h.7M34.6 13l-.3 .2M35.5 12.7v-.4l.2 .2a.22 .22 0 0 1 .4-.2 .22 .22 0 0 1-.1 .4M35.8 13.4l-.1-.4h-.2v.4h.6M36.1 13l-.3 .2"/>
<path d="M47.1 15.1v-.3l-.3-.1v.4h.6M47.4 14v.5l-.5-.5-.1 .3 .1 .1M47.4 13.6h-.6l.1 .2M47.4 14.7l-.3 .2M49.1 11.2v.3h.2a.23 .23 0 0 1 0-.3 .23 .23 0 0 1 .4 0 .23 .23 0 0 1-.1 .3M49.4 15.3l-.1-.4h-.2v.4h.6M49.4 8.7l-.1-.4h-.2v.4h.6M49.4 12.2l-.1-.3-.2-.1v.4h.6M49.7 14.2v.4l-.5-.4-.1 .2 .1 .2M49.7 13.5v.4l-.5-.4-.1 .2 .1 .2M49.7 7.9h-.6l.1 .1M49.7 14.9l-.3 .2"/>
<path d="M49.7 8.3l-.3 .2M49.7 11.8l-.3 .2M49.7 10.7l-.6-.3v.4M50.4 17.6a.2 .2 0 0 1 .2 .2 .2 .2 0 0 1-.3 .1 .2 .2 0 0 1 0-.3h.1a.31 .31 0 0 1 .5 .2l-.1 .1M50.5 19.1v-.4h-.2l-.1 .4h.7M50.9 18.2h-.7l.1 .2M50.9 18.6l-.4 .2M52.3 17.5a.32 .32 0 0 1 .4-.1 .32 .32 0 0 1 .2 .3 .32 .32 0 0 1-.4 .2 .32 .32 0 0 1-.2-.4zM52.5 19.2v-.4h-.2l-.1 .4h.7M52.9 18.1v.4l-.5-.4-.2 .3 .2 .1M52.9 18.8l-.4 .2M62.3 11v-.4l.2 .2a.22 .22 0 0 1 .4-.1 .22 .22 0 0 1-.1 .3"/>
<path d="M62.3 10a.32 .32 0 0 1 .4-.1 .32 .32 0 0 1 .2 .3 .32 .32 0 0 1-.4 .2 .32 .32 0 0 1-.2-.4zM62.6 11.7l-.1-.3-.2-.1v.4h.6M62.8 15h.4v-.2l-.4-.1v.7M62.9 11.3l-.3 .2M63 15l.3 .4M63.6 14.7h.3l-.2 .3a.22 .22 0 0 1 .2 .3 .22 .22 0 0 1-.4-.1M64.1 12.8v.3h.3a.23 .23 0 0 1 0-.3 .23 .23 0 0 1 .3 0 .23 .23 0 0 1 0 .4M64.1 12.4v-.3l.3 .1a.22 .22 0 0 1 .3-.1 .22 .22 0 0 1 0 .4M64.1 10v-.3l.3 .2a.22 .22 0 0 1 .3-.2 .22 .22 0 0 1 0 .4M64.2 14.7h.4l-.3 .7M64.4 13.8v-.3l-.2-.1-.1 .4h.7M64.4 10.8v-.4h-.2l-.1 .4h.7"/>
<path d="M64.8 9.2h-.7l.1 .2M64.8 13.4l-.4 .2M64.8 10.3l-.4 .3M66.9 12.8v.3h.3a.23 .23 0 0 1 0-.3 .23 .23 0 0 1 .3 0 .23 .23 0 0 1-.1 .4M67.1 9.1a.2 .2 0 0 1 .2 .3 .2 .2 0 0 1-.3 .1 .2 .2 0 0 1 0-.4h.1a.31 .31 0 0 1 .5 .3l-.1 .1M67.2 13.8v-.3l-.2-.1-.1 .4h.7M67.2 10.9v-.4h-.2l-.1 .4h.7M67.3 15h.4v-.2l-.4-.1v.7M67.5 15l.2 .4M67.6 12v.5l-.6-.4-.1 .2 .2 .1M67.6 9.8v.4l-.6-.4-.1 .3 .2 .1M67.6 13.4l-.4 .2"/>
<path d="M67.6 10.5l-.4 .2M68 14.7h.4l-.2 .3a.22 .22 0 0 1 .2 .3 .22 .22 0 0 1-.4-.1M68.8 10v.3h.1l.3-.4a.22 .22 0 0 1 .2 .2 .22 .22 0 0 1-.2 .2l-.2-.3zM69 14.8v-.1a.32 .32 0 0 0-.4 .3 .32 .32 0 0 0 .3 .4 .2 .2 0 0 0 .2-.2 .2 .2 0 0 0-.2-.2 .2 .2 0 0 0-.2 .2M69.1 11.7l-.1-.3-.2-.1-.1 .4h.7M69.4 10.6v.4l-.5-.4-.2 .3 .2 .1M69.4 11.3l-.3 .2M12.2 28.8h.4v-.3h-.4v.6M12.4 28.8l.2 .3M13.4 28.9h-.5l.3-.4v.6M13.5 30.8h.3l.1-.2-.4-.1v.7M13.7 30.8l.2 .4"/>
<path d="M13.8 35.6h.4v-.2l-.4-.1v.7M13.8 34h.4v-.3h-.4v.6M14 28.6v-.1a.32 .32 0 0 0-.4 .2 .32 .32 0 0 0 .2 .4 .2 .2 0 0 0 .2-.2 .2 .2 0 0 0-.2-.2 .2 .2 0 0 0-.2 .2M14 35.6l.2 .4M14 34l.2 .3M14.5 35.3h.4l-.3 .7M14.5 30.5h-.3v.3a.23 .23 0 0 1 .3 0 .23 .23 0 0 1 0 .3 .23 .23 0 0 1-.3-.1M14.6 33.7v.2l.3 .2a.22 .22 0 0 1-.2 .2 .22 .22 0 0 1-.2-.2l.4-.3v-.1zM14.9 30.5a.32 .32 0 0 1 .4 .3 .32 .32 0 0 1-.2 .4l-.2-.2v-.2zM15.1 28.8h.4v-.3h-.4v.6M15.3 28.8l.2 .3M16.3 28.9h-.5l.3-.4v.6"/>
<path d="M16.4 34.1v.3l.2 .1 .3-.5a.22 .22 0 0 1 .2 .3 .22 .22 0 0 1-.2 .2l-.3-.4zM16.6 28.5a.32 .32 0 0 1 .4 .2 .32 .32 0 0 1-.2 .4l-.2-.1-.1-.2zM16.7 35.6v-.4h-.2l-.1 .4h.7M17.1 34.7h-.7l.1 .2M17.1 35.2l-.4 .2M18.9 35.6v-.4h-.3v.4h.6M19 34.4v.5l-.4-.3h.6M19.2 34h-.6l.1 .2M19.2 35.2l-.3 .2M19.3 28.8h.4v-.3h-.4v.6M19.5 28.8l.2 .3M20.4 28.7a.2 .2 0 0 1-.3 .2 .21 .21 0 0 1-.1-.4 .21 .21 0 0 1 .4 .1v.1a.31 .31 0 0 1-.3 .4l-.1-.1"/>
<path d="M20.7 35.6h.4v-.2l-.4-.1v.7M20.7 30.8h.4v-.2l-.4-.1v.7M20.9 33.9l.3-.1 .1-.2h-.4v.6M20.9 35.6l.3 .4M20.9 30.8l.3 .4M21.1 33.9l.2 .3M21.4 35.5l.2-.2v.7M21.6 33.7l.1-.1v.6M21.8 30.5h-.3l-.1 .3a.23 .23 0 0 1 .4 0 .23 .23 0 0 1-.1 .3 .23 .23 0 0 1-.3-.1M21.9 35.4a.32 .32 0 0 1 .4 .2 .32 .32 0 0 1-.2 .4l-.2-.1-.1-.3zM22 28.8h.3l.1-.3h-.4v.6M22 33.7l.1-.1v.6"/>
<path d="M22.1 30.6l.2-.1v.7M22.2 28.8l.2 .3M23.1 28.9h-.4l.3-.4v.6M23.4 28.5h.4l-.3 .6M34.9 30.1a.32 .32 0 0 0 .2 .4 .32 .32 0 0 0 .4-.2 .2 .2 0 0 0-.2-.2 .2 .2 0 0 0-.2 .2 .2 .2 0 0 0 .2 .2M35.1 31.2v-.4h-.2l-.1 .4h.7M35.5 30.7l-.4 .3M50.1 32.2v.3h.3a.23 .23 0 0 1-.1-.3 .23 .23 0 0 1 .4 0 .23 .23 0 0 1-.1 .4M50.4 34v-.4h-.3v.4h.6M50.7 32.8v.5l-.5-.4-.1 .2 .1 .1M50.7 33.5l-.3 .2M51.9 34.2v-.4l.2 .2a.22 .22 0 0 1 .3-.2 .22 .22 0 0 1 0 .4"/>
<path d="M52.2 35.6l-.1-.4h-.2v.4h.6M52.5 34.5v.4l-.5-.4-.1 .3 .1 .1M52.5 35.2l-.3 .2M53.6 32.2h-.1a.32 .32 0 0 0 .3 .4 .32 .32 0 0 0 .4-.2 .2 .2 0 0 0-.2-.3 .2 .2 0 0 0-.3 .2 .2 .2 0 0 0 .2 .2M53.7 20.8h.4v-.3h-.4v.6M53.8 33.9v-.3l-.2-.1-.1 .4h.7M53.9 20.8l.3 .3M54.2 32.8v.4l-.6-.4-.1 .3 .2 .1M54.2 33.5l-.4 .2M54.4 20.6l.2-.1 .2 .1-.4 .5h.5M55.1 20.5h.4l-.3 .6M55.6 35.6v-.4h-.3v.4h.6"/>
<path d="M55.7 33.8v.4l-.4-.3h.6M55.9 34.5v.4l-.5-.4-.1 .3 .1 .1M55.9 35.2l-.3 .2M57.7 30.4h.3l.1-.2-.4-.1v.7M57.9 30.4l.2 .4M58.7 30.1h-.3v.3a.23 .23 0 0 1 .4 0 .23 .23 0 0 1-.1 .3 .23 .23 0 0 1-.3 0M59.4 30.2a.32 .32 0 0 0-.4 .2 .32 .32 0 0 0 .3 .4 .2 .2 0 0 0 .2-.2 .2 .2 0 0 0-.2-.2 .2 .2 0 0 0-.2 .2M62.1 29.1v-.4l.2 .2a.22 .22 0 0 1 .4-.1 .22 .22 0 0 1-.1 .4M62.4 29.8v-.3l-.2-.1-.1 .4h.6M62.6 24.7h.4v-.3h-.4v.6M62.7 28v.5l-.5-.4-.1 .2 .1 .1M62.7 29.4l-.3 .2"/>
<path d="M62.8 24.7l.2 .3M63.3 24.4h.4l-.2 .2a.22 .22 0 0 1 .2 .4 .22 .22 0 0 1-.4-.1M64 26.8v.3h.3a.23 .23 0 0 1 0-.3 .23 .23 0 0 1 .3 0 .23 .23 0 0 1-.1 .3M64 29.9v-.4l.2 .2a.22 .22 0 0 1 .4-.2 .22 .22 0 0 1-.1 .4M64 29.2v-.4l.2 .2a.22 .22 0 0 1 .4-.2 .22 .22 0 0 1-.1 .4M64.3 27.8v-.3l-.2-.1-.1 .4h.7M64.3 30.6v-.4h-.2l-.1 .4h.7M64.4 24.6a.2 .2 0 0 1-.3 .2 .21 .21 0 0 1-.1-.4 .2 .2 0 0 1 .3 .1l.1 .1a.31 .31 0 0 1-.3 .4l-.1-.1M64.4 26v.4l-.4-.3h.7M64.7 27.4l-.4 .2M64.7 30.2l-.4 .2M67.3 26.6v.3l.3 .1a.23 .23 0 0 1 0-.4 .23 .23 0 0 1 .3 .1 .23 .23 0 0 1-.1 .3"/>
<path d="M67.3 25.9v.3l.3 .1a.23 .23 0 0 1 0-.4 .23 .23 0 0 1 .3 .1 .23 .23 0 0 1-.1 .3M67.3 29.9v-.4l.2 .2a.22 .22 0 0 1 .4-.2 .22 .22 0 0 1-.1 .4M67.3 28.8v.4h.3a.23 .23 0 0 1 0-.4 .23 .23 0 0 1 .3 .1 .23 .23 0 0 1-.1 .3M67.6 27.7v-.4h-.2l-.1 .4h.7M67.6 30.6v-.4h-.2l-.1 .4h.7M67.7 24.6h.4v-.3h-.4v.6M67.9 24.6l.2 .3M68 27.3l-.4 .2M68 30.2l-.4 .2M68.5 24.3h.3l-.2 .2a.22 .22 0 0 1 .2 .4 .22 .22 0 0 1-.4-.1M69.1 28.5v-.3l.3 .2a.22 .22 0 0 1 .3-.2 .22 .22 0 0 1 0 .4M69.1 24.3v.2l.4 .2a.22 .22 0 0 1-.2 .3 .22 .22 0 0 1-.2-.3l.4-.3v-.1z"/>
<path d="M69.4 29.3v-.4h-.2l-.1 .4h.7M69.6 27.4v.5l-.5-.3h.7M69.8 28.8l-.4 .3"/>
</g>
<path d="M39.6 28.9h.4M39.6 28.8v.2M39.8 28.6v-.2h-.1l-.1 .2h.4M40 28v.3l-.3-.3-.1 .1 .1 .1M42.6 32.1h.4M42.6 31.9v.3M42.8 31.8v-.2h-.2v.2h.4M43 31.3h-.4l.1 .1" fill="none" stroke="#f00" stroke-width=".06"/>
<g font-size="1.2" fill="#fff">
<text x="15.3" y="4.7">SW1</text>
<text x="26.8" y="4.6" transform="rotate(-90 26.8 4.6)">C9</text>
<text x="32.3" y="5.8">USB1</text>
<text x="41.6" y="5.1" transform="rotate(-90 41.6 5.1)">C6</text>
<text x="43.8" y="5" transform="rotate(-90 43.8 5)">C1</text>
<text x="45.7" y="4.8">U6</text>
<text x="50" y="5.1" transform="rotate(-90 50 5.1)">C2</text>
<text x="52.1" y="5.1" transform="rotate(-90 52.1 5.1)">C7</text>
<text x="55.8" y="4.4">C11</text>
<text x="17.4" y="9">U8</text>
<text x="24.5" y="7.2">C21</text>
<text x="42.9" y="10.4" transform="rotate(-90 42.9 10.4)">U2</text>
<text x="47.7" y="9.3" transform="rotate(-90 47.7 9.3)">C76</text>
<text x="55.7" y="10.7">C10</text>
<text x="56.1" y="7.7">U5</text>
<text x="62.6" y="7.3" transform="rotate(-90 62.6 7.3)">C64</text>
<text x="65.1" y="6.8" transform="rotate(-90 65.1 6.8)">C65</text>
<text x="67.9" y="6.8" transform="rotate(-90 67.9 6.8)">C67</text>
<text x="70.3" y="7.7" transform="rotate(-90 70.3 7.7)">C66</text>
<text x="13.7" y="16.2">C28</text>
<text x="17.8" y="17.5" transform="rotate(-90 17.8 17.5)">C29</text>
<text x="19.7" y="17.5" transform="rotate(-90 19.7 17.5)">C27</text>
<text x="20.4" y="16.2">C26</text>
<text x="23.7" y="17.9">C17</text>
<text x="30.2" y="17.3" transform="rotate(-90 30.2 17.3)">C61</text>
<text x="31.6" y="17.3" transform="rotate(-90 31.6 17.3)">C16</text>
<text x="33" y="17.5" transform="rotate(-90 33 17.5)">C52</text>
<text x="36.2" y="17.7" transform="rotate(-90 36.2 17.7)">C18</text>
<text x="37.8" y="17.7" transform="rotate(-90 37.8 17.7)">C15</text>
<text x="39.9" y="15">C75 C77</text>
<text x="55.6" y="12.6">C58</text>
<text x="61.1" y="14">C73</text>
<text x="68.7" y="14.1">C70</text>
<text x="6.5" y="20.4" transform="rotate(-90 6.5 20.4)">CN1</text>
<text x="12.7" y="23.6" transform="rotate(-90 12.7 23.6)">C47</text>
<text x="37.3" y="22.7">C38</text>
<text x="37.4" y="19.5">C14</text>
<text x="37.5" y="21.2">C51</text>
<text x="43.8" y="19.2" transform="rotate(-90 43.8 19.2)">C39</text>
<text x="45.6" y="19.3" transform="rotate(-90 45.6 19.3)">C33</text>
<text x="47.7" y="19.3" transform="rotate(-90 47.7 19.3)">C34</text>
<text x="49.5" y="19.3" transform="rotate(-90 49.5 19.3)">C40</text>
<text x="53.6" y="19.8">C50</text>
<text x="53.6" y="23.1">C36</text>
<text x="57.5" y="23.2">C46</text>
<text x="62.6" y="22.6" transform="rotate(-90 62.6 22.6)">C57</text>
<text x="62.6" y="19.4" transform="rotate(-90 62.6 19.4)">C56</text>
<text x="66.6" y="20.5" transform="rotate(-90 66.6 20.5)">U9</text>
<text x="70.5" y="22.7" transform="rotate(-90 70.5 22.7)">C48</text>
<text x="70.5" y="19.5" transform="rotate(-90 70.5 19.5)">C49</text>
<text x="77.2" y="20.7" transform="rotate(-90 77.2 20.7)">CN2</text>
<text x="12.7" y="26.9" transform="rotate(-90 12.7 26.9)">C59</text>
<text x="17.2" y="24.7">U1</text>
<text x="23.5" y="24.6">C13</text>
<text x="24.4" y="27.6" transform="rotate(-90 24.4 27.6)">C55</text>
<text x="26" y="27.7" transform="rotate(-90 26 27.7)">C54</text>
<text x="30.6" y="24.2">U3</text>
<text x="36.7" y="29.8">C37</text>
<text x="37.5" y="24.2">C12</text>
<text x="37.5" y="27.5">C42</text>
<text x="46.7" y="27.5" transform="rotate(-90 46.7 27.5)">U4</text>
<text x="53.6" y="27.9">C44</text>
<text x="53.6" y="29.7">C43</text>
<text x="53.6" y="25">C32</text>
<text x="57.5" y="29.6">C20</text>
<text x="59.1" y="26.5" transform="rotate(-90 59.1 26.5)">X2</text>
<text x="61.1" y="27">C71</text>
<text x="69.1" y="26.8">C72</text>
<text x="13.3" y="33.1">C22</text>
<text x="17.4" y="32.6" transform="rotate(-90 17.4 32.6)">C23</text>
<text x="19.5" y="32.6" transform="rotate(-90 19.5 32.6)">C25</text>
<text x="20.4" y="33.1">C24</text>
<text x="28.1" y="35.8" transform="rotate(-90 28.1 35.8)">C45</text>
<text x="30.1" y="35.2">X1</text>
<text x="32.6" y="31.7" transform="rotate(-90 32.6 31.7)">C53</text>
<text x="34.3" y="35.6" transform="rotate(-90 34.3 35.6)">C19</text>
<text x="34.3" y="31.7" transform="rotate(-90 34.3 31.7)">C60</text>
<text x="37.2" y="35.3">SW2</text>
<text x="44.4" y="35.2" transform="rotate(-90 44.4 35.2)">C41</text>
<text x="46.2" y="35.4" transform="rotate(-90 46.2 35.4)">C35</text>
<text x="48.5" y="35.2" transform="rotate(-90 48.5 35.2)">C31</text>
<text x="53.6" y="31.5">C30</text>
<text x="62.6" y="34.6" transform="rotate(-90 62.6 34.6)">C68</text>
<text x="65" y="35" transform="rotate(-90 65 35)">C69</text>
<text x="67.8" y="35" transform="rotate(-90 67.8 35)">C63</text>
<text x="70.5" y="33.3" transform="rotate(-90 70.5 33.3)">C62</text>
</g>
<g font-size="1.1" fill="#fff">
<text x="50" y="8.8" transform="rotate(-90 50 8.8)">R1</text>
<text x="63.2" y="11.8" transform="rotate(-90 63.2 11.8)">R30</text>
<text x="65" y="10.8" transform="rotate(-90 65 10.8)">R31</text>
<text x="67.8" y="11" transform="rotate(-90 67.8 11)">R29</text>
<text x="69.7" y="11.8" transform="rotate(-90 69.7 11.8)">R28</text>
<text x="13.8" y="17.8">R49</text>
<text x="13.9" y="14.5">R17</text>
<text x="13.9" y="13">R16</text>
<text x="17.7" y="14.1" transform="rotate(-90 17.7 14.1)">R42</text>
<text x="19.6" y="14.1" transform="rotate(-90 19.6 14.1)">R43</text>
<text x="20.5" y="17.8">R48</text>
<text x="20.6" y="14.7">R14</text>
<text x="20.7" y="13">R13</text>
<text x="31.8" y="13.5" transform="rotate(-90 31.8 13.5)">R2</text>
<text x="33.3" y="13.5" transform="rotate(-90 33.3 13.5)">R4</text>
<text x="34.9" y="13.5" transform="rotate(-90 34.9 13.5)">R5</text>
<text x="36.4" y="13.5" transform="rotate(-90 36.4 13.5)">R3</text>
<text x="47.7" y="15.2" transform="rotate(-90 47.7 15.2)">R21 C74</text>
<text x="50" y="15.3" transform="rotate(-90 50 15.3)">R22</text>
<text x="50" y="12.3" transform="rotate(-90 50 12.3)">R57</text>
<text x="62.8" y="15.6">R37</text>
<text x="65" y="13.9" transform="rotate(-90 65 13.9)">R53</text>
<text x="67.2" y="15.6">R36</text>
<text x="67.8" y="13.9" transform="rotate(-90 67.8 13.9)">R52</text>
<text x="12.1" y="19.6">R45</text>
<text x="15.3" y="19.6">R15</text>
<text x="19.1" y="19.6">R12</text>
<text x="22.1" y="19.6">R44</text>
<text x="51.1" y="19.1" transform="rotate(-90 51.1 19.1)">R19</text>
<text x="53.2" y="19.3" transform="rotate(-90 53.2 19.3)">R20</text>
<text x="53.7" y="21.4">R27</text>
<text x="12.1" y="29.4">R46</text>
<text x="15" y="29.4">R40</text>
<text x="19.2" y="29.4">R9</text>
<text x="21.9" y="29.4">R47</text>
<text x="62.5" y="25.3">R39</text>
<text x="63" y="29.9" transform="rotate(-90 63 29.9)">R32</text>
<text x="67.6" y="25.2">R38</text>
<text x="68.2" y="27.7" transform="rotate(-90 68.2 27.7)">R55</text>
<text x="70" y="29.3" transform="rotate(-90 70 29.3)">R34</text>
<text x="13.4" y="31.4">R50</text>
<text x="13.8" y="34.6">R8</text>
<text x="17.3" y="35.6" transform="rotate(-90 17.3 35.6)">R18</text>
<text x="19.5" y="35.7" transform="rotate(-90 19.5 35.7)">R41</text>
<text x="20.7" y="31.4">R51</text>
<text x="20.8" y="34.5">R11</text>
<text x="35.8" y="31.2" transform="rotate(-90 35.8 31.2)">R6</text>
<text x="51" y="34" transform="rotate(-90 51 34)">R25</text>
<text x="52.8" y="35.7" transform="rotate(-90 52.8 35.7)">R23</text>
<text x="54.4" y="34" transform="rotate(-90 54.4 34)">R26</text>
<text x="56.2" y="35.7" transform="rotate(-90 56.2 35.7)">R24</text>
<text x="57.6" y="31.1">R56</text>
<text x="64.9" y="30.7" transform="rotate(-90 64.9 30.7)">R33 R54</text>
<text x="68.2" y="30.7" transform="rotate(-90 68.2 30.7)">R35</text>
<text x="13.8" y="36.3">R7</text>
<text x="20.7" y="36.3">R10</text>
</g>
<g font-size=".6" fill="#fff">
<text x="40.1" y="29" transform="rotate(-90 40.1 29)">TP2</text>
<text x="43.1" y="32.2" transform="rotate(-90 43.1 32.2)">TP1</text>
</g>
</svg>
